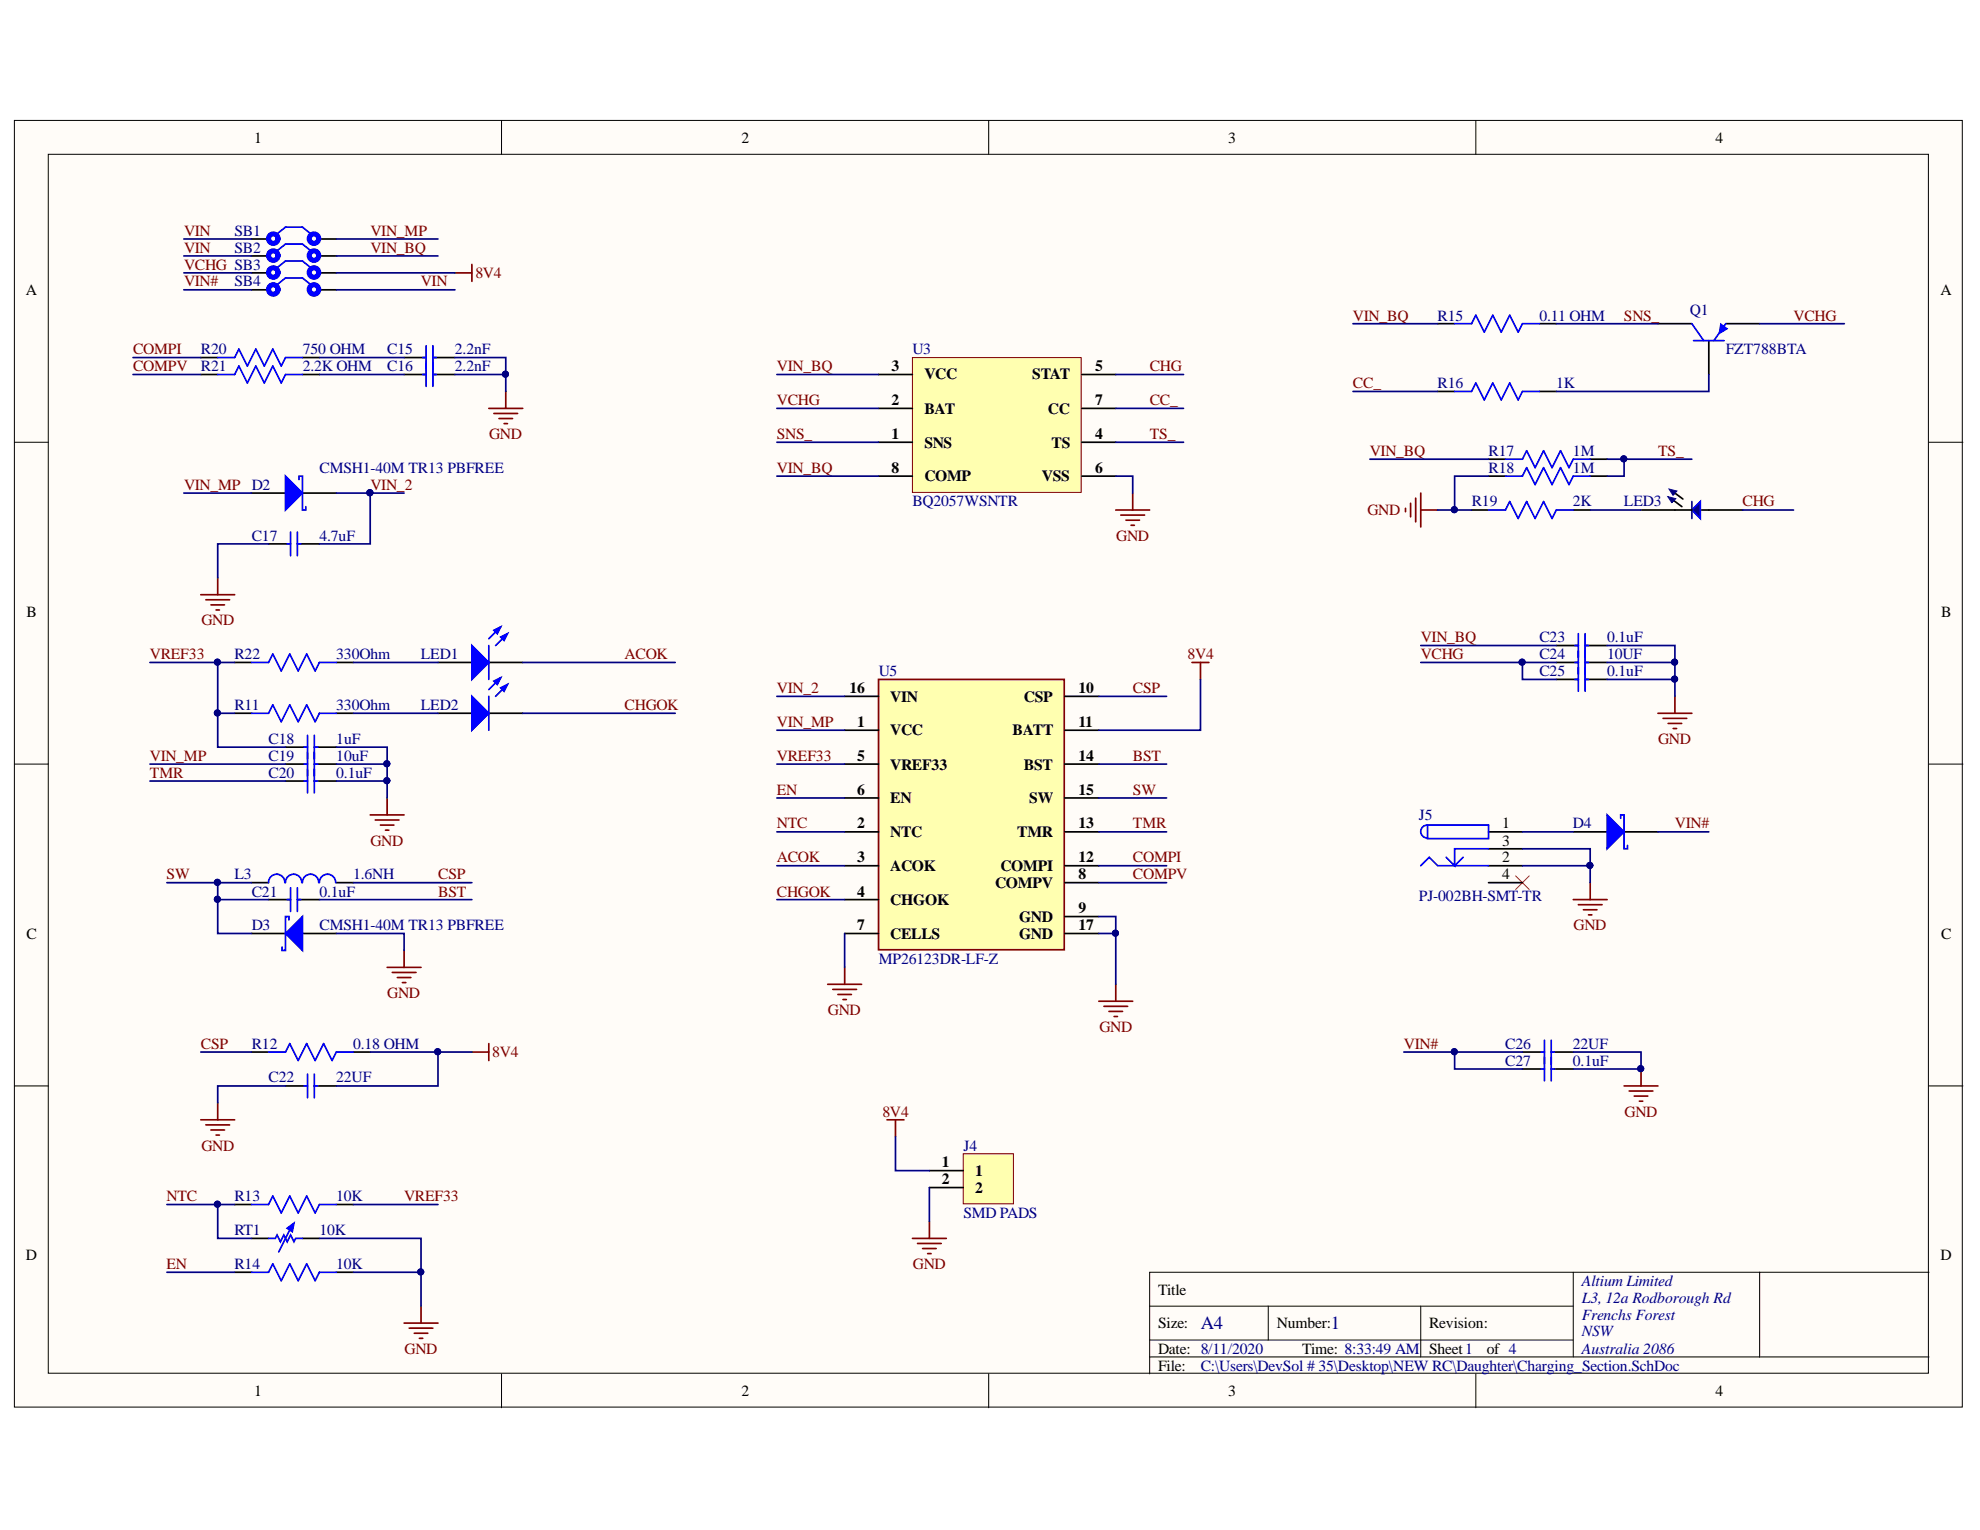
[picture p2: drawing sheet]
<svg xmlns="http://www.w3.org/2000/svg" width="279mm" height="216mm" viewBox="0 0 279 216" stroke-linecap="round" stroke-linejoin="round" font-family="sans-serif">
<g fill="#fffcf8" stroke="#000" stroke-width=".14">
<path d="M2 17h274.9v181.6h-274.9z"/>
<path d="M6.8 21.8h265.3v172h-265.3z"/>
</g>
<g fill="none" stroke="#000" stroke-width=".14">
<path d="M70.8 17v4.8M139.5 17v4.8M208.3 17v4.8M2 62.4h4.8M272.2 62.4h4.8M2 107.8h4.8M272.2 107.8h4.8M2 153.2h4.8M272.2 153.2h4.8M222 179.5v12M248.3 179.5h-86.1v14.4M272.2 179.5h-23.9v12"/>
<path d="M70.8 193.9v4.8M139.5 193.9v4.8M162.2 184.3h59.8M162.2 191.5h110M162.2 189.1h59.8M179 184.3v4.8M200.5 184.3v7.2M208.3 193.9v4.8"/>
</g>
<g fill="none" stroke="#800000" stroke-width=".24">
<path d="M69 57.6h4.8M69.7 58.3h3.3M70.4 59.1h1.9M71.1 59.8h.5M71.4 55.2v2.4M157.4 72h4.8M158.2 72.7h3.3M158.9 73.4h1.9M159.6 74.1h.5M159.8 69.6v2.4M198.3 71.7v.5M199 71v1.9"/>
<path d="M199.8 70.3v3.3M200.5 69.6v4.8M200.5 72h2.4M28.3 83.9h4.8M29 84.6h3.4M29.8 85.4h1.9M30.5 86.1h.5M30.7 81.5v2.4M236.3 98.3v2.4M52.2 115h4.8M53 115.7h3.3M53.7 116.4h1.9"/>
<path d="M54.4 117.1h.5M54.6 112.6v2.4M234 100.7h4.7M234.7 101.4h3.3M235.4 102.1h1.9M236.1 102.8h.5M54.6 136.5h4.8M55.3 137.2h3.4M56.1 137.9h1.9M56.8 138.7h.5M57 134.1v2.4M116.8 138.9h4.8"/>
<path d="M117.5 139.6h3.4M119.2 136.5v2.4M157.4 138.9v2.4M28.3 158h4.8M29 158.7h3.4M29.8 159.5h1.9M30.7 155.6v2.4M118.2 140.3h1.9M119 141h.4M125.2 158h2.4M126.4 158v2.4M155.1 141.3h4.7"/>
<path d="M155.8 142h3.3M156.5 142.7h1.9M157.2 143.4h.5M30.5 160.2h.5M128.8 174.8h4.7M129.5 175.5h3.3M130.2 176.2h1.9M130.9 176.9h.5M131.1 172.4v2.4M57 186.7h4.8M57.7 187.4h3.4M58.5 188.1h1.9"/>
<path d="M59.2 188.9h.5M59.4 184.3v2.4"/>
</g>
<circle cx="52.2" cy="69.5" r=".43" fill="#000080" stroke="#000080" stroke-width=".14"/>
<path d="M37.9 76.7h3.1M42 76.7h3.1" fill="none" stroke="#000" stroke-width=".24"/>
<path d="M40.5 76.7h.5M41 75.1v3.3M42 75.1v3.3M42 76.7h.4" fill="none" stroke="#00f" stroke-width=".24"/>
<path d="M135.9 162.8h7.1v7.1h-7.1z" fill="#ffffb0" stroke="#800000" stroke-width=".14"/>
<path d="M131.1 165.2h4.8M131.1 167.6h4.8" fill="none" stroke="#000" stroke-width=".24"/>
<path d="M124 95.9h26.2v38.1h-26.2z" fill="#ffffb0" stroke="#800000" stroke-width=".24"/>
<g fill="none" stroke="#000" stroke-width=".24">
<path d="M119.2 98.3h4.8M150.3 98.3h4.8M119.2 103h4.8M119.2 117.4h4.8M119.2 107.8h4.8M119.2 112.6h4.8M150.3 103h4.8M150.3 117.4h4.8M150.3 107.8h4.8M150.3 112.6h4.8M119.2 122.2h4.8M119.2 126.9h4.8"/>
<path d="M119.2 131.7h4.8M150.3 122.2h4.8M150.3 131.7h4.8M150.3 124.6h4.8M150.3 129.3h4.8"/>
</g>
<path d="M128.8 50.5h23.8v19h-23.8z" fill="#ffffb0" stroke="#800000" stroke-width=".14"/>
<path d="M124 57.6h4.8M124 52.8h4.8M152.7 57.6h4.7M152.7 52.8h4.7M234 45.7h4.7M241.1 48.1v4.7M243.5 45.7h4.8M124 62.4h4.8M124 67.2h4.8M152.7 62.4h4.7M152.7 67.2h4.7" fill="none" stroke="#000" stroke-width=".24"/>
<path d="M238.7 45.7l1.7 2.4M239 48.1h4.3M243.5 45.7l-1.7 2.4" fill="none" stroke="#00f" stroke-width=".24"/>
<path d="M242.8 45.7l1 .7-1.2 .7z" fill="#00f"/>
<path d="M242.8 45.7l1 .7-1.2 .7z" fill="none" stroke="#00f" stroke-width=".14"/>
<path d="M202.9 45.7h2.4M202.9 55.2h2.4M217.2 45.7h2.4M217.2 55.2h2.4M207.7 72h2.3M210 64.8h2.4M210 67.2h2.4M222 72h2.4M224.4 64.8h2.4M224.4 67.2h2.4M231.6 72h4.7M239.9 72h6" fill="none" stroke="#000" stroke-width=".24"/>
<path d="M205.3 45.7h2.4l.6-1.2 1.2 2.4 1.1-2.4 1.2 2.4 1.2-2.4 1.2 2.4 .6-1.2h2.4M205.3 55.2h2.4l.6-1.2 1.2 2.4 1.1-2.4 1.2 2.4 1.2-2.4 1.2 2.4 .6-1.2h2.4M210 72h2.4l.6-1.2 1.2 2.4 1.2-2.4 1.2 2.4 1.2-2.4 1.2 2.4 .6-1.2h2.4M212.4 64.8h2.4l.6-1.2 1.2 2.4 1.2-2.4 1.2 2.4 1.2-2.4 1.2 2.4 .6-1.2h2.4M212.4 67.2h2.4l.6-1.2 1.2 2.4 1.2-2.4 1.2 2.4 1.2-2.4 1.2 2.4 .6-1.2h2.4" fill="none" stroke="#00f" stroke-width=".24"/>
<path d="M238.7 72l1.2-1.2v2.4z" fill="#0c0087"/>
<path d="M238.7 72l1.2-1.2v2.4z" fill="none" stroke="#00f" stroke-width=".24"/>
<path d="M238.7 70.8v2.4" fill="none" stroke="#11037f" stroke-width=".24"/>
<path d="M236.3 72h2.4M236.3 69.6l1.2 .8" fill="none" stroke="#000" stroke-width=".24"/>
<path d="M235.5 69l1.1 .3-.5 .6z" fill-rule="evenodd" fill="#0c0087"/>
<path d="M235.5 69l1.1 .3-.5 .6 .2-.3-.2 .3z" fill="none" stroke="#0c0087" stroke-width=".14"/>
<path d="M236.2 70.6l1.1 .9" fill="none" stroke="#000" stroke-width=".24"/>
<path d="M235.3 70.1l1.2 .3-.6 .5z" fill="#0c0087"/>
<path d="M235.3 70.1l1.2 .3-.6 .5 .3-.3-.3 .3z" fill="none" stroke="#0c0087" stroke-width=".14"/>
<g fill="none" stroke="#000" stroke-width=".24">
<path d="M35.5 33.7h2.4M35.5 36.1h2.4M35.5 38.5h2.4M45.1 33.7h2.4M45.1 36.1h2.4M45.1 38.5h2.4M219.6 91.1h3.1M219.6 93.5h3.1M219.6 95.9h3.1M223.7 91.1h3.1M223.7 93.5h3.1M223.7 95.9h3.1"/>
<path d="M222 117.4h4.8M229.2 117.4h4.8"/>
</g>
<path d="M39.1 33l1.2-.9h2.4l1.2 .9M39.1 35.4l1.2-1h2.4l1.2 1M39.1 37.8l1.2-1h2.4l1.2 1M222.2 91.1h.5M222.2 93.5h.5M222.2 95.9h.5M222.7 89.4v8.1M223.7 89.4v8.1M223.7 91.1h.5M223.7 93.5h.5M223.7 95.9h.5" fill="none" stroke="#00f" stroke-width=".24"/>
<g fill="none" stroke="#00f" stroke-width=".72">
<circle cx="38.6" cy="36.1" r=".67"/>
<circle cx="38.6" cy="33.7" r=".67"/>
<circle cx="38.6" cy="38.5" r=".67"/>
<circle cx="44.3" cy="36.1" r=".67"/>
<circle cx="44.3" cy="33.7" r=".67"/>
<circle cx="44.3" cy="38.5" r=".67"/>
</g>
<path d="M222 126.9h4.8M222.7 127.7h3.4M223.4 128.4h2M224.2 129.1h.4M224.4 124.6v2.3" fill="none" stroke="#800000" stroke-width=".24"/>
<path d="M213.9 123.6l1.9 1.9M215.8 123.6l-1.9 1.9" fill="none" stroke="#f00" stroke-width=".14"/>
<path d="M226.8 115l2.4 2.4-2.4 2.4z" fill="#00f"/>
<g fill="none" stroke="#00f" stroke-width=".24">
<path d="M30.7 50.5h2.4l.6-1.2 1.2 2.4 1.2-2.4 1.2 2.4 1.2-2.4 1.2 2.4 .6-1.2h2.4M30.7 52.8h2.4l.6-1.1 1.2 2.3 1.2-2.3 1.2 2.3 1.2-2.3 1.2 2.3 .6-1.2h2.4M59.7 50.5h.4M59.7 52.8h.4M60.1 48.8v5.7M61.1 50.5h.5M61.1 52.8h.5M61.1 48.8v5.7M201.4 116.4a.91 .91 0 0 0-.9 .9 .91 .91 0 0 0 .9 .9M201.4 116.4h8.6v1.9h-8.6zM210 119.8h-4.7v2.4l-1.2-1.2M226.8 115l2.4 2.4-2.4 2.4z"/>
<path d="M228.7 115.5v-.5h.5v4.8h.5v-.5M200.5 122.2l1.2-1.2 1.2 1.2h7.1M206.5 121l-1.2 1.2"/>
</g>
<g fill="none" stroke="#000" stroke-width=".24">
<path d="M28.3 50.5h2.4M28.3 52.8h2.4M42.7 50.5h2.4M42.7 52.8h2.4M57 50.5h3.1M57 52.8h3.1M61.1 50.5h3.1M61.1 52.8h3.1M35.5 69.6h4.8M42.7 69.6h4.8M210 117.4h4.8M210 119.8h4.8"/>
<path d="M210 122.2h4.8M210 124.6h4.8"/>
</g>
<path d="M40.3 67.2l2.4 2.4-2.4 2.4z" fill="#00f"/>
<path d="M40.3 67.2l2.4 2.4-2.4 2.4zM42.2 67.7v-.5h.5v4.8h.5v-.5" fill="none" stroke="#00f" stroke-width=".24"/>
<path d="M61.8 93.5h4.8M69 93.5h4.8" fill="none" stroke="#000" stroke-width=".24"/>
<path d="M66.6 91.1l2.4 2.4-2.4 2.4z" fill="#00f"/>
<path d="M66.6 91.1l2.4 2.4-2.4 2.4zM70.7 88.5l-1.7 1.6M71.6 89.4l-1.7 1.7" fill="none" stroke="#00f" stroke-width=".24"/>
<path d="M70.7 89.9l.9-.5-.5 1z" fill="#00f"/>
<path d="M70.7 89.9l.9-.5-.5 1z" fill="none" stroke="#00f" stroke-width=".24"/>
<path d="M69.7 88.9l1-.4-.5 .9z" fill="#00f"/>
<path d="M69 91.1v4.8M69.7 88.9l1-.4-.5 .9z" fill="none" stroke="#00f" stroke-width=".24"/>
<path d="M61.8 100.7h4.8M69 100.7h4.8" fill="none" stroke="#000" stroke-width=".24"/>
<path d="M66.6 98.3l2.4 2.4-2.4 2.3z" fill="#00f"/>
<path d="M66.6 98.3l2.4 2.4-2.4 2.3zM70.7 95.6l-1.7 1.7M71.6 96.6l-1.7 1.7" fill="none" stroke="#00f" stroke-width=".24"/>
<path d="M70.7 97.1l.9-.5-.5 .9z" fill="#00f"/>
<path d="M70.7 97.1l.9-.5-.5 .9z" fill="none" stroke="#00f" stroke-width=".24"/>
<path d="M69.7 96.1l1-.5-.5 1z" fill="#00f"/>
<g fill="none" stroke="#00f" stroke-width=".24">
<path d="M35.5 93.5h2.4l.6-1.2 1.2 2.4 1.2-2.4 1.2 2.4 1.2-2.4 1.2 2.4 .6-1.2h2.4M69 98.3v4.7M69.7 96.1l1-.5-.5 1zM35.5 100.7h2.4l.6-1.2 1.2 2.3 1.2-2.3 1.2 2.3 1.2-2.3 1.2 2.3 .6-1.1h2.4M42.9 105.4h.5M42.9 107.8h.5M42.9 110.2h.5M43.4 103.8v8.1M44.4 103.8v8.1M44.4 105.4h.4M44.4 107.8h.4M44.4 110.2h.4"/>
<path d="M40.2 124.6a1.15 1.15 0 0 0-1.2-1.2 1.15 1.15 0 0 0-1.1 1.2M40.5 126.9h.5M41 125.3v3.3M42 125.3v3.3M42 126.9h.4M42.6 124.6a1.15 1.15 0 0 0-1.2-1.2 1.15 1.15 0 0 0-1.1 1.2M45 124.6a1.15 1.15 0 0 0-1.2-1.2 1.15 1.15 0 0 0-1.1 1.2M47.4 124.6a1.15 1.15 0 0 0-1.2-1.2 1.15 1.15 0 0 0-1.1 1.2"/>
</g>
<g fill="none" stroke="#000" stroke-width=".24">
<path d="M33.1 93.5h2.4M47.5 93.5h2.4M33.1 100.7h2.4M40.3 105.4h3.1M40.3 107.8h3.1M40.3 110.2h3.1M44.4 105.4h3.1M44.4 107.8h3.1M44.4 110.2h3.1M47.5 100.7h2.4M35.5 124.6h2.4M35.5 131.7h4.8"/>
<path d="M37.9 126.9h3.1M42 126.9h3.1M42.7 131.7h4.8M47.5 124.6h2.4"/>
</g>
<path d="M40.3 131.7l2.4-2.4v4.8z" fill="#00f"/>
<path d="M40.3 131.7l2.4-2.4v4.8zM40.8 129.8v-.5h-.5v4.8h-.5v-.5M37.9 148.5h2.4l.6-1.2 1.2 2.4 1.2-2.4 1.2 2.4 1.2-2.4 1.2 2.4 .6-1.2h2.4M42.9 153.2h.5M43.4 151.6v3.3M44.4 151.6v3.3M44.4 153.2h.4M35.5 170h2.4l.6-1.2 1.2 2.4 1.2-2.4 1.2 2.4 1.2-2.4 1.2 2.4 .6-1.2h2.4M37.9 174.8h1l.2-.5 .5 .9 .4-.9 .5 .9 .5-.9 .5 .9 .2-.4h1M41 173.3l-1.7 3.4" fill="none" stroke="#00f" stroke-width=".24"/>
<path d="M35.5 148.5h2.4M40.3 153.2h3.1M44.4 153.2h3.1M49.9 148.5h2.3M33.1 170h2.4M35.5 174.8h2.4M42.7 174.8h2.4M47.5 170h2.4" fill="none" stroke="#000" stroke-width=".24"/>
<path d="M40.5 173.3l1-.7-.3 1.2z" fill="#00f"/>
<path d="M39.1 40.2l1.2-1h2.4l1.2 1M217.5 148.5h.4M217.5 150.8h.4M217.9 146.8v5.7M218.9 146.8v5.7M218.9 148.5h.5M218.9 150.8h.5M35.5 179.5h2.4l.6-1.2 1.2 2.4 1.2-2.4 1.2 2.4 1.2-2.4 1.2 2.4 .6-1.2h2.4M40.5 173.3l1-.7-.3 1.2z" fill="none" stroke="#00f" stroke-width=".24"/>
<path d="M35.5 40.9h2.4M45.1 40.9h2.4M214.8 148.5h3.1M214.8 150.8h3.1M218.9 148.5h3.1M218.9 150.8h3.1M33.1 179.5h2.4M47.5 179.5h2.4" fill="none" stroke="#000" stroke-width=".24"/>
<path d="M64.2 38.5h2.4M66.6 37.3v2.4M168.2 93.5h2.4M169.4 93.5v2.4M66.6 148.5h2.4M69 147.3v2.4M229.2 153.2h4.8M229.9 154h3.3M230.6 154.7h1.9M231.3 155.4h.5M231.6 150.8v2.4" fill="none" stroke="#800000" stroke-width=".24"/>
<g fill="none" stroke="#00f" stroke-width=".72">
<circle cx="38.6" cy="40.8" r=".67"/>
<circle cx="44.3" cy="40.8" r=".67"/>
</g>
<g fill="#000080" stroke="#000080" stroke-width=".14">
<circle cx="231.5" cy="150.8" r=".43"/>
<circle cx="30.7" cy="93.4" r=".43"/>
<circle cx="30.7" cy="100.6" r=".43"/>
<circle cx="52.2" cy="69.5" r=".43"/>
<circle cx="54.6" cy="107.8" r=".43"/>
<circle cx="157.4" cy="131.7" r=".43"/>
<circle cx="30.7" cy="124.5" r=".43"/>
<circle cx="30.7" cy="126.9" r=".43"/>
<circle cx="61.8" cy="148.4" r=".43"/>
<circle cx="54.6" cy="110.2" r=".43"/>
<circle cx="71.3" cy="52.8" r=".43"/>
<circle cx="30.7" cy="169.9" r=".43"/>
<circle cx="59.4" cy="179.5" r=".43"/>
<circle cx="214.8" cy="93.4" r=".43"/>
<circle cx="236.3" cy="95.8" r=".43"/>
<circle cx="236.3" cy="93.4" r=".43"/>
<circle cx="229.1" cy="64.8" r=".43"/>
<circle cx="205.2" cy="71.9" r=".43"/>
<circle cx="224.3" cy="122.1" r=".43"/>
<circle cx="205.2" cy="148.4" r=".43"/>
</g>
<g fill="none" stroke="#000080" stroke-width=".24">
<path d="M25.9 33.7h9.6M25.9 36.1h9.6M25.9 38.5h9.6M47.5 33.7h14.3M47.5 36.1h14.3M47.5 38.5h16.7M18.8 50.5h9.5M18.8 52.8h9.5M25.9 40.9h9.6M45.1 50.5h11.9M45.1 52.8h11.9M47.5 40.9h16.7"/>
<path d="M64.2 52.8h7.2v2.4M64.2 50.5h7.2v2.3M109.6 52.8h14.4M109.6 57.6h14.4M157.4 52.8h9.6M157.4 57.6h9.6M190.9 45.7h12M190.9 55.2h12M219.6 45.7h14.4M241.1 52.8v2.4h-21.5M248.3 45.7h12M25.9 69.6h9.6"/>
<path d="M37.9 76.7h-7.2v4.8M47.5 69.6h9.5M52.2 69.6v7.1h-7.1M109.6 62.4h14.4M109.6 67.2h14.4M157.4 67.2h2.4v2.4M157.4 62.4h9.6M193.3 64.8h16.7M202.9 72h4.8M210 67.2h-4.7v4.8M224.4 72h7.2M226.8 64.8h2.4"/>
<path d="M238.7 64.8h-9.5v2.4h-2.4M245.9 72h7.2M21.2 93.5h11.9M30.7 93.5v11.9h9.6M49.9 93.5h11.9M73.8 93.5h21.5M109.6 98.3h9.6M155.1 98.3h9.5M169.4 95.9v7.1h-14.3M200.5 93.5h19.1M200.5 91.1h19.1M214.8 93.5v2.4h4.8"/>
<path d="M226.8 91.1h9.5v2.4h-9.5M236.3 93.5v2.4h-9.5M236.3 95.9v2.4M21.2 107.8h19.1M21.2 110.2h19.1M30.7 100.7h2.4M47.5 105.4h7.1v2.4h-7.1M47.5 110.2h7.1v2.4M49.9 100.7h11.9M54.6 107.8v2.4M73.8 100.7h21.5M109.6 107.8h9.6"/>
<path d="M109.6 103h9.6M109.6 112.6h9.6M109.6 117.4h9.6M155.1 107.8h9.5M155.1 112.6h9.5M155.1 117.4h9.5M214.8 119.8h9.6v2.4M214.8 117.4h7.2M234 117.4h7.1M23.5 124.6h12M30.7 124.6v2.3h7.2M30.7 126.9v4.8h4.8"/>
<path d="M45.1 126.9h21.5M47.5 131.7h9.5v2.4M49.9 124.6h16.7M109.6 122.2h9.6M109.6 126.9h9.6M119.2 131.7v4.8M155.1 129.3h2.3v2.4M155.1 131.7h2.3v7.2M155.1 122.2h9.5M155.1 124.6h9.5M214.8 122.2h9.6v2.4M28.3 148.5h7.2"/>
<path d="M40.3 153.2h-9.6v2.4M52.2 148.5h14.4M61.8 148.5v4.7h-14.3M198.1 148.5h16.7M205.3 148.5v2.3h9.5M222 148.5h9.6v2.3h-9.6M23.5 170h7.2M23.5 179.5h9.6M33.1 170h-2.4v4.8h4.8M45.1 174.8h14.3v9.5M49.9 170h11.9M49.9 179.5h9.5"/>
<path d="M126.4 160.4v4.8h4.7M131.1 167.6v4.8"/>
</g>
<g font-size="2.6" fill="#000080">
<text x="169.4" y="187.6">A4</text>
<text x="187.8" y="187.6">1</text>
</g>
<g font-size="2.2">
<text x="35.9" y="20.1">1</text>
<text x="104.6" y="20.1">2</text>
<text x="173.3" y="20.1">3</text>
<text x="242.1" y="20.1">4</text>
<text x="3.6" y="41.6">A</text>
<text x="273.8" y="41.6">A</text>
<text x="125.8" y="52.3">3</text>
<text x="130.4" y="53.5">VCC</text>
<text x="145.7" y="53.5">STAT</text>
<text x="154.5" y="52.3">5</text>
<text x="125.8" y="57.2">2</text>
<text x="130.4" y="58.4">BAT</text>
<text x="147.9" y="58.4">CC</text>
<text x="154.5" y="57.2">7</text>
<text x="125.8" y="61.9">1</text>
<text x="130.4" y="63.2">SNS</text>
<text x="148.4" y="63.2">TS</text>
<text x="154.5" y="61.9">4</text>
<text x="125.8" y="66.7">8</text>
<text x="130.4" y="67.9">COMP</text>
<text x="147" y="67.9">VSS</text>
<text x="154.5" y="66.7">6</text>
<text x="3.7" y="87">B</text>
<text x="273.9" y="87">B</text>
<text x="119.9" y="97.8">16</text>
<text x="125.6" y="99">VIN</text>
<text x="144.5" y="99">CSP</text>
<text x="152.2" y="97.8">10</text>
<text x="121" y="102.6">1</text>
<text x="121" y="107.3">5</text>
<text x="125.6" y="103.8">VCC</text>
<text x="142.9" y="103.8">BATT</text>
<text x="152.2" y="102.6">11</text>
<text x="152.2" y="107.3">14</text>
<text x="121" y="112.1">6</text>
<text x="125.6" y="108.6">VREF33</text>
<text x="125.6" y="113.3">EN</text>
<text x="144.5" y="108.6">BST</text>
<text x="145.2" y="113.3">SW</text>
<text x="152.2" y="112.1">15</text>
<text x="121" y="116.9">2</text>
<text x="125.6" y="118.1">NTC</text>
<text x="143.6" y="118.1">TMR</text>
<text x="152.2" y="116.9">13</text>
<text x="212" y="116.9">1</text>
<text x="212" y="119.3">3</text>
<text x="121" y="121.7">3</text>
<text x="125.6" y="122.9">ACOK</text>
<text x="140.4" y="125.2">COMPV</text>
<text x="141.2" y="122.9">COMPI</text>
<text x="152.2" y="124.1">8</text>
<text x="152.2" y="121.7">12</text>
<text x="212" y="121.7">2</text>
<text x="212" y="124.1">4</text>
<text x="121" y="126.5">4</text>
<text x="121" y="131.3">7</text>
<text x="125.6" y="127.7">CHGOK</text>
<text x="143.8" y="130.1">GND</text>
<text x="152.2" y="128.9">9</text>
<text x="152.2" y="131.3">17</text>
<text x="3.7" y="132.4">C</text>
<text x="125.6" y="132.4">CELLS</text>
<text x="143.8" y="132.4">GND</text>
<text x="273.9" y="132.4">C</text>
<text x="132.9" y="164.7">1</text>
<text x="132.9" y="167.1">2</text>
<text x="137.6" y="165.9">1</text>
<text x="137.6" y="168.3">2</text>
<text x="3.6" y="177.8">D</text>
<text x="273.8" y="177.8">D</text>
<text x="163.4" y="182.7">Title</text>
<text x="163.4" y="187.4">Size:</text>
<text x="163.4" y="191">Date: 8/11/2020</text>
<text x="180.2" y="187.4">Number:</text>
<text x="183.7" y="191">Time: 8:33:49 AM</text>
<text x="201.7" y="187.4">Revision:</text>
<text x="201.7" y="191">Sheet1</text>
<text x="209.8" y="191">of 4</text>
<text x="35.9" y="197">1</text>
<text x="104.6" y="197">2</text>
<text x="163.4" y="193.4">File:</text>
<text x="173.3" y="197">3</text>
<text x="242.1" y="197">4</text>
</g>
<g font-size="2.2" fill="#800000">
<text x="26" y="33.2">VIN</text>
<text x="26" y="35.7">VIN</text>
<text x="52.3" y="33.2">VIN_MP</text>
<text x="52.3" y="35.7">VIN_BQ</text>
<text x="26" y="38.1">VCHG SB3</text>
<text x="26" y="40.4">VIN#</text>
<text x="59.4" y="40.4">VIN</text>
<text x="67.1" y="39.2">8V4</text>
<text x="190.9" y="45.2">VIN_BQ</text>
<text x="229.2" y="45.2">SNS_</text>
<text x="253.1" y="45.2">VCHG</text>
<text x="18.8" y="50">COMPI</text>
<text x="18.8" y="52.3">COMPV</text>
<text x="109.6" y="52.3">VIN_BQ</text>
<text x="162.2" y="52.3">CHG</text>
<text x="109.6" y="57.2">VCHG</text>
<text x="162.2" y="57.2">CC_</text>
<text x="190.9" y="54.8">CC_</text>
<text x="69" y="61.9">GND</text>
<text x="109.6" y="61.9">SNS_</text>
<text x="162.2" y="61.9">TS_</text>
<text x="193.3" y="64.4">VIN_BQ</text>
<text x="234" y="64.4">TS_</text>
<text x="26" y="69.1">VIN_MP</text>
<text x="52.3" y="69.1">VIN_2</text>
<text x="109.6" y="66.7">VIN_BQ</text>
<text x="245.9" y="71.5">CHG</text>
<text x="157.5" y="76.3">GND</text>
<text x="193" y="72.7">GND</text>
<text x="28.4" y="88.2">GND</text>
<text x="21.1" y="93">VREF33</text>
<text x="88.1" y="93">ACOK</text>
<text x="167.6" y="93">8V4</text>
<text x="200.5" y="90.7">VIN_BQ</text>
<text x="200.5" y="93">VCHG</text>
<text x="88.1" y="100.2">CHGOK</text>
<text x="109.6" y="97.8">VIN_2</text>
<text x="159.9" y="97.8">CSP</text>
<text x="21.1" y="107.3">VIN_MP</text>
<text x="109.6" y="107.3">VREF33</text>
<text x="109.6" y="102.6">VIN_MP</text>
<text x="159.9" y="107.3">BST</text>
<text x="234" y="105">GND</text>
<text x="21.1" y="109.8">TMR</text>
<text x="109.6" y="112.1">EN</text>
<text x="159.9" y="112.1">SW</text>
<text x="52.3" y="119.3">GND</text>
<text x="109.6" y="116.9">NTC</text>
<text x="159.9" y="116.9">TMR</text>
<text x="236.3" y="116.9">VIN#</text>
<text x="23.5" y="124.1">SW</text>
<text x="61.8" y="124.1">CSP</text>
<text x="109.6" y="121.7">ACOK</text>
<text x="159.9" y="121.7">COMPI</text>
<text x="159.9" y="124.1">COMPV</text>
<text x="61.8" y="126.5">BST</text>
<text x="109.6" y="126.5">CHGOK</text>
<text x="222.1" y="131.3">GND</text>
<text x="54.6" y="140.8">GND</text>
<text x="116.8" y="143.2">GND</text>
<text x="28.3" y="148">CSP</text>
<text x="69.4" y="149.2">8V4</text>
<text x="155.1" y="145.6">GND</text>
<text x="198.1" y="148">VIN#</text>
<text x="124.5" y="157.6">8V4</text>
<text x="229.2" y="157.6">GND</text>
<text x="28.4" y="162.4">GND</text>
<text x="23.5" y="169.5">NTC</text>
<text x="57" y="169.5">VREF33</text>
<text x="23.5" y="179">EN</text>
<text x="128.8" y="179">GND</text>
<text x="57.1" y="191">GND</text>
</g>
<g font-size="2.2" fill="#000080">
<text x="33.1" y="33.2">SB1</text>
<text x="33.1" y="35.7">SB2</text>
<text x="33.1" y="40.4">SB4</text>
<text x="202.8" y="45.2">R15</text>
<text x="217.2" y="45.2">0.11 OHM</text>
<text x="238.5" y="44.5">Q1</text>
<text x="28.3" y="50">R20</text>
<text x="28.3" y="52.3">R21</text>
<text x="42.7" y="50">750 OHM</text>
<text x="42.7" y="52.3">2.2K OHM</text>
<text x="54.6" y="50">C15</text>
<text x="54.6" y="52.3">C16</text>
<text x="64.2" y="50">2.2nF</text>
<text x="64.2" y="52.3">2.2nF</text>
<text x="128.7" y="50">U3</text>
<text x="243.5" y="50">FZT788BTA</text>
<text x="202.8" y="54.8">R16</text>
<text x="219.6" y="54.8">1K</text>
<text x="210" y="64.4">R17</text>
<text x="222" y="64.4">1M</text>
<text x="35.5" y="69.1">D2</text>
<text x="45.1" y="66.7">CMSH1-40M TR13 PBFREE</text>
<text x="128.7" y="71.5">BQ2057WSNTR</text>
<text x="207.7" y="71.5">R19</text>
<text x="210" y="66.7">R18</text>
<text x="222" y="66.7">1M</text>
<text x="222" y="71.5">2K</text>
<text x="229.2" y="71.5">LED3</text>
<text x="35.5" y="76.3">C17</text>
<text x="45.1" y="76.3">4.7uF</text>
<text x="33.1" y="93">R22</text>
<text x="47.5" y="93">330Ohm</text>
<text x="59.4" y="93">LED1</text>
<text x="124" y="95.4">U5</text>
<text x="217.2" y="90.7">C23</text>
<text x="217.2" y="93">C24</text>
<text x="217.2" y="95.4">C25</text>
<text x="226.8" y="90.7">0.1uF</text>
<text x="226.8" y="93">10UF</text>
<text x="226.8" y="95.4">0.1uF</text>
<text x="33.1" y="100.2">R11</text>
<text x="47.5" y="100.2">330Ohm</text>
<text x="59.4" y="100.2">LED2</text>
<text x="37.9" y="105">C18</text>
<text x="37.9" y="107.3">C19</text>
<text x="47.5" y="105">1uF</text>
<text x="47.5" y="107.3">10uF</text>
<text x="37.9" y="109.8">C20</text>
<text x="47.5" y="109.8">0.1uF</text>
<text x="200.2" y="115.7">J5</text>
<text x="222" y="116.9">D4</text>
<text x="33.1" y="124.1">L3</text>
<text x="49.8" y="124.1">1.6NH</text>
<text x="35.5" y="126.5">C21</text>
<text x="35.5" y="131.3">D3</text>
<text x="45.1" y="126.5">0.1uF</text>
<text x="45.1" y="131.3">CMSH1-40M TR13 PBFREE</text>
<text x="200.2" y="127.2">PJ-002BH-SMT-TR</text>
<text x="124" y="136.1">MP26123DR-LF-Z</text>
<text x="35.5" y="148">R12</text>
<text x="49.8" y="148">0.18 OHM</text>
<text x="212.4" y="148">C26</text>
<text x="222" y="148">22UF</text>
<text x="37.9" y="152.7">C22</text>
<text x="47.5" y="152.7">22UF</text>
<text x="212.4" y="150.4">C27</text>
<text x="222" y="150.4">0.1uF</text>
<text x="135.9" y="162.4">J4</text>
<text x="33.1" y="169.5">R13</text>
<text x="47.5" y="169.5">10K</text>
<text x="135.9" y="171.9">SMD PADS</text>
<text x="33.1" y="174.3">RT1</text>
<text x="33.1" y="179">R14</text>
<text x="45.1" y="174.3">10K</text>
<text x="47.5" y="179">10K</text>
<text x="223.2" y="181.5">Altium Limited</text>
<text x="223.2" y="183.9">L3, 12a Rodborough Rd</text>
<text x="223.2" y="186.2">Frenchs Forest</text>
<text x="223.2" y="188.6">NSW</text>
<text x="223.2" y="191">Australia 2086</text>
<text x="169.4" y="193.4">C:\Users\DevSol # 35\Desktop\NEW RC\Daughter\Charging_Section.SchDoc</text>
</g>
</svg>
